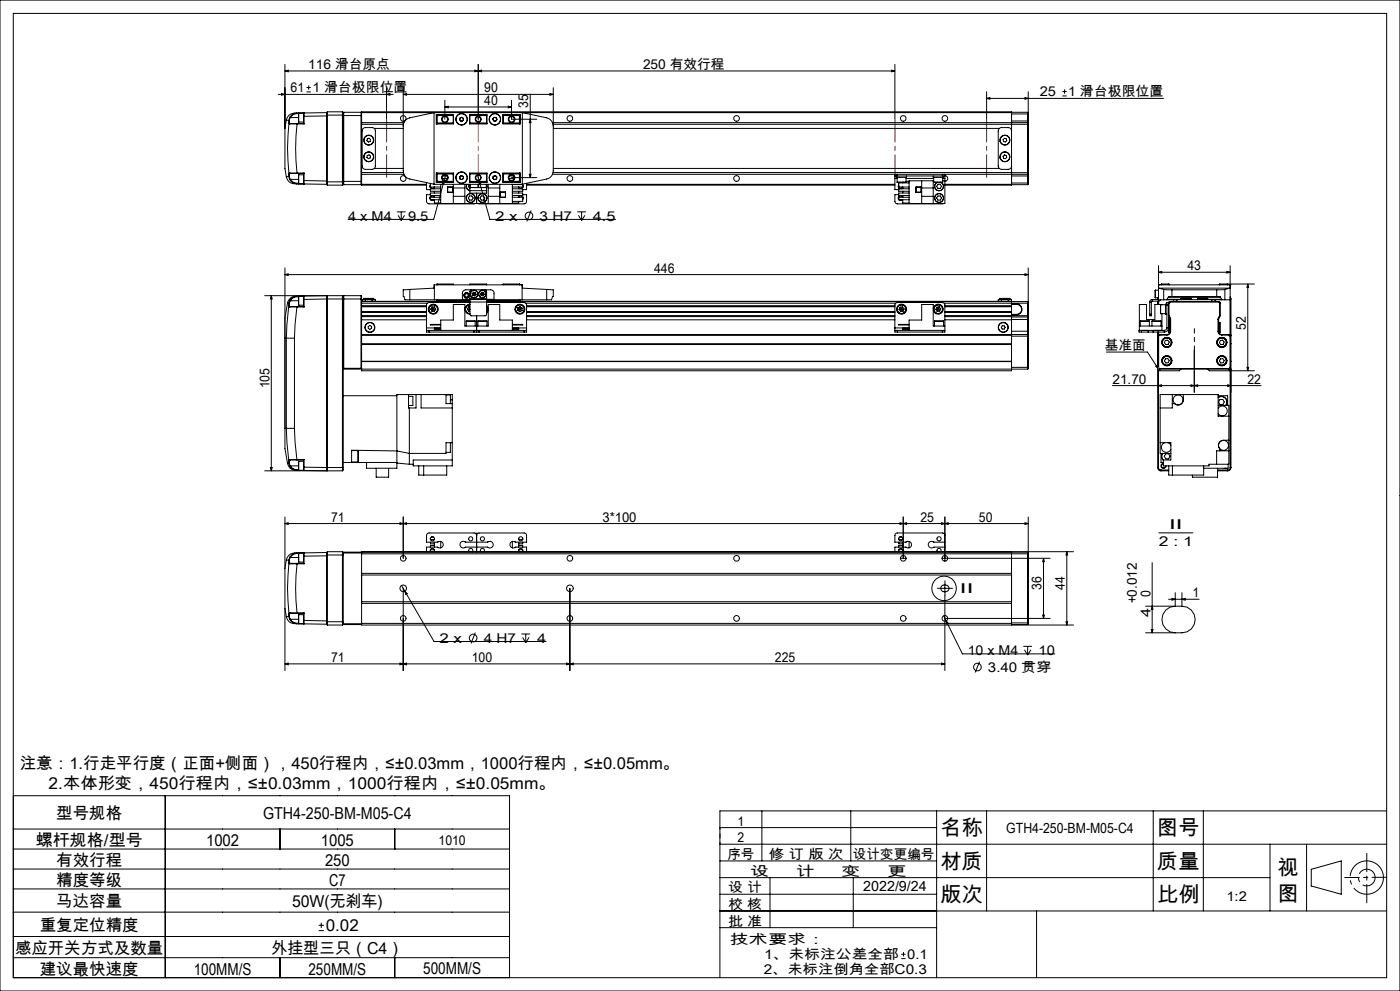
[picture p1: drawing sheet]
<svg xmlns="http://www.w3.org/2000/svg" width="420mm" height="297mm" viewBox="0 0 420 297" stroke-linecap="round" stroke-linejoin="round" font-family="sans-serif">
<g fill="none" stroke="#000" stroke-width=".3">
<path d="M0 0h420v297h-420zM4 4h412v289h-412zM85.5 19.3v19.2M143.5 19.3v16.4M268.5 19.3v16.4M83.5 28.3h34.5M84.5 28l1 .3-1 .2zM85.5 38.5v12l.4 2.5M85.5 21.3l1-.3v.5zM85.5 21.3h183M85.9 36l.7 .1M85.9 36l-.4 2.5"/>
<path d="M86.6 36.1l.1 .8M86.7 36.9a67.5 67.5 0 0 0 0 15.1M86.7 36.9l.3 .2M86.8 36.8l.3 .2M86.8 36.8l-.1 .1M86.8 36.1v.7M86.8 36.1h-.2M86.9 35.2l-.3 .9M86.9 35.2h.2M87 37.1h2.1M87.1 35.2l-.3 .9M87.1 35.2h2.5"/>
<path d="M87.1 37h2M87.1 37l-.1 .1M89.1 33.9a2.74 2.74 0 0 0-3.2 2.1M89.1 33.9a2.54 2.54 0 0 0-2.2 1.3M89.1 33.9v.1M89.1 34l-.9 .2-1.1 1M89.1 34h.5M89.1 37.1a64.1 64.1 0 0 0 0 14.8M89.1 37v.1M89.1 37.1h2.1M89.1 37h2M89.6 33.9v2.7"/>
<path d="M89.6 33.9h1.5v3.1M89.6 36.6h1.5M91.1 34l.1-.1v1M91.1 34.9h.1M91.1 37l.1 .1M91.2 34.9v2.2M91.9 27.5h1.3M91.9 26.2h1.3M92.6 25.6v1.3M98 33.8v.9M98 33.8v.7h5M98 34.7v19.6"/>
<path d="M98 34.7l-6.8 .2M98 33.8l-8.9 .1M98.2 33.5v22M98.2 33.5h4.5M98.2 33.5l-.2 .3M102.7 33.5v22M102.7 33.5l.3 .3v.8M103 34.6v19.8M103 34.6h5.5M103.1 33.7v21.6M103.1 33.7l-.1 .1M103.1 33.7h5.2"/>
<path d="M108.3 33.7v21.6M108.3 33.7l.2 .1M108.5 33.8v-.3h195v.3M108.5 33.8v.8M108.5 33.8h.1M108.5 34.6v19.8M108.5 37.2h12.5M108.5 36.8h12.7M108.5 33.8h195M108.7 38.9l-.2 .6M108.9 38.6l.7-.4h2a1.02 1.02 0 0 1 1 1.1v10.4a1.02 1.02 0 0 1-1 1.1h-2a1.02 1.02 0 0 1-1-1.1v-10.4zM112.3 38.5h8.7"/>
<path d="M116 28.3l1-.3v.5zM116 26.3v9.4M121 37.8l.4-1.4 1.1-.9 7.7-1.7v21.4M121 28.3l1-.3v.5zM121 26.3v24.9l.1 1 .6 .8 .8 .5 7.7 1.7M121 28.3h45M130.9 36.8h.1M130.9 34.4h5.2v2.7h-5.2zM131 34.6v2.5M131 34.6h5M131.1 34.5v2.5M131.1 37h5"/>
<path d="M131.1 34.5h5M131.1 34.5l-.1 .1M131.2 37v.1M133.5 32.1l1-.3v.5zM133.5 30.1v5.6M133.5 32.1h20M136 34.5v2.5M136 36.9h-5l.1 .1M137.9 35.8l.4 .5M138.1 35.3l-.2 .5M138.7 35.2l-.6 .1M138.7 35.2l.3 .5"/>
<path d="M138.8 36.2l-.5 .1M139 35.7l-.2 .5M140.9 34.4h5.2v2.7h-5.2zM140.9 37h5.2M140.9 34.5h5.2M141 34.5v2.5M141 34.6h5M141 36.9h5M142.5 21l1 .3-1 .2zM143.5 21.3l1-.3v.5zM146 34.5v2.5M147.9 35.7l.2 .5"/>
<path d="M148.1 36.2l.6 .1M148.2 35.2l-.3 .5M148.2 35.2l.6 .1M148.8 35.3l.2 .5M149 35.8l-.3 .5M150.9 34.4h5.2v2.7h-5.2zM150.9 34.5h4.9M151 34.5v2.5M151 36.9h5l-5.1 .1M151 34.6h5M152.5 31.8l1 .3-1 .2zM153.5 30.1v5.6h7.5"/>
<path d="M155.8 34.5v2.6M155.8 34.5l.2 .1M156 34.6v2.5M156 36.8h.1M159.1 35.7l.2 1.1h-.5zM159.1 28.2v25M165 28l1 .3-1 .2zM165.7 36.8h142.6M166 37.8l-.4-1.4-1.1-.9-7.8-1.7v21.4M166 26.3v24.9l-.2 1-.6 .8-.7 .5-7.8 1.7M166 38.5h133.8M267.5 21l1 .3-1 .2z"/>
<path d="M296 29.5l1-.3v.5zM296 27.5v8.2M296 29.5h53M303.5 39.3a1.02 1.02 0 0 0-1-1.1h-2a1.02 1.02 0 0 0-1 1.1v10.4a1.02 1.02 0 0 0 1 1.1h2a1.02 1.02 0 0 0 1-1.1M303.5 36.3v16.4M303.5 36.3h5v.6M303.5 33.8v2.5M303.5 33.7h4.8M307.5 29.2l1 .3-1 .2zM308.3 36.8v15.4M308.3 33.7v3.1M308.3 33.7l.2 .4h-5"/>
<path d="M308.3 36.8l.2 .1M308.5 36.9v.3h-142.6M308.5 27.5v24.2M318.7 28.7h1.3M318.7 27.4h1.3M319.4 26.8v1.3M85.9 53a2.68 2.68 0 0 0 3.2 2.1M86.6 52.9h.2M86.6 52.9l.3 .9M86.6 52.9l-.7 .1M86.7 52l.1 .2M86.7 52l-.1 .9"/>
<path d="M86.8 52.9l.3 .9M86.8 52.2v.7M86.9 53.8a2.75 2.75 0 0 0 2.2 1.3M87 51.9h2.1M87 51.9l-.3 .1M87 51.9l.1 .1M87.1 53.8h-.2M87.1 53.8l.5 .6 1.5 .5M87.1 53.8h2.5M87.1 52h2M87.1 52l-.3 .2M89.1 54.9v.2"/>
<path d="M89.1 55.1l8.9 .1M89.1 54.9l.5 .1M89.1 51.9v.1M89.1 51.9h2.1M89.1 52h2M89.6 52.4v2.7M89.6 52.4h1.5M91.1 54.1h.1M91.1 52v3M91.1 55l-1.5 .1M91.2 54.1v1l-.1-.1M91.2 51.9l-.1 .1"/>
<path d="M91.2 51.9v2.2M91.2 54.1l6.8 .2M98 54.3v.9M98 55.2l.2 .3M98.2 55.5h4.5M103 54.4v.8l-.3 .3M103 54.5h-5v.7M103 54.4h5.5M103 55.2l.1 .1M103.1 55.3h5.2M108.5 49.5l.2 .6M108.5 55.2v.3h19.5"/>
<path d="M108.5 54.4v.8M108.5 55.2h.1M108.5 52.2h12.7M108.5 51.7h12.5M108.5 55.2h19.5M108.5 55.2l-.2 .1M110.2 41.6l.5-.2 .5 .4-.1 .6-.6 .2-.4-.4zM110.2 46.6l.5-.2 .5 .4-.1 .5-.6 .3-.4-.4zM112.3 50.5h8.7M128 54.7v2.1h1.1M129.1 55.4l-.1 .7 .5 .5M129.1 58.3h-1.1v2.3l.7 .5 13.9-.1"/>
<path d="M129.1 56.1a.64 .64 0 0 0 .6 .4 .64 .64 0 0 0 .6-.4v.5M129.1 55v1.1M129.1 59.1v.8M129.1 56.1h3.1M129.1 59.9h3.1M129.1 59.1h3.1M129.1 55.7v.3M129.1 59.2v.3M129.2 59.9l.5 .2 .6-.2M129.4 59.9h.6M129.5 58.6h-.1a.78 .78 0 0 0-.3 1.2M129.9 58.6l.4 .3"/>
<path d="M130.2 55.2l26.6 .1v.8M130.3 56.3l-.4 .3M130.3 58.6v.5a.66 .66 0 0 0-.6-.4 .66 .66 0 0 0-.6 .4M130.3 57.3v.6M130.3 59.9v1h1.9M130.9 53.2h.1M130.9 54.6h.4M130.9 52.2h.1M130.9 51.9h5.2v2.7h-5.2zM130.9 52.7h.1M131 51.9v2.5M131 54.4h5"/>
<path d="M131 54.4l.1 .1M131.1 52v2.5M131.1 52h5M131.1 54.5h5M131.1 52l-.1 .1h5M131.2 51.9v.1M131.3 54.6h.1M131.3 54.5v.1M132.2 54.5v.1M132.2 55.2v5.8h21.5v-5.8M132.2 56.6h-3.1v.7h3.1M132.2 57.9h-3.1v.7h3.1"/>
<path d="M132.7 53.5h1.6M132.8 52.7h1.3M133.2 54.2v1l-.5-.1zM133.2 54.2l-3.1 11.6h-25.7M133.7 52.3l-.5 1.9M134.3 56.1h1.6v1.5h-1.6zM135.8 56.1h-1.5v1.5h1.5M136 52v2.6M136 55.2v5.8M136 56.3h3.5M136 58.8h3.5M137.9 53.1l.1 .5"/>
<path d="M138 53.6l.6 .2M138.4 52.7l-.5 .4M138.4 52.7l.5 .2M138.9 52.9l.1 .5M139 53.4l-.4 .4M139.5 55.2v5.8M139.9 55.8a1.37 1.37 0 0 0 1.1 1.4M139.9 55.8a1.3 1.3 0 0 0 1.1 1.3M140 55.2l-.1 .6zM140.8 55.2l-.3 .6 .5 .7M140.9 51.9h5.2v2.7h-5.2zM140.9 52h5.2"/>
<path d="M140.9 54.5h5.2M140.9 58.7h.7l.4 .6-.4 .7h-.7l-.4-.7zM140.9 54.6h.1M141 57.1v.8h5v-.8M141 52v2.6M141 55.2v1.9M141 54.4h5M141 57.1h5M141 52.1h5M141.1 56.2h2.3M141.1 55.2v1M141.5 54.5v.1"/>
<path d="M143 57.9v3.1M143.2 52.4l.5 1.7M143.4 55.2v1M143.6 56.2h2.3M143.6 55.2v1M143.7 54.1l.5 .9-.5 .1zM143.7 54.1l3.3 11.7h37.7M144.4 58.7h.7l.4 .6-.4 .7h-.7l-.4-.7zM145.5 54.5v.1M145.9 55.2v1M146 55.3v1.1M146 54.6h.1"/>
<path d="M146 55.5v.7M146 52v2.6M146 55.2v1.9M146.5 55.2v5.8M146.5 56.3h3.4M146.5 58.8h3.4M148 53.5l.5 .3M148 52.9v.6M148.5 52.7l-.5 .2M148.5 52.7l.5 .2M149 53.5l-.5 .3M149 52.9v.6"/>
<path d="M149.9 55.2v5.8M150.1 57.5h1.6v1.7h-1.6zM150.1 57.6h1.5M150.1 59.1h1.5M150.9 51.9h5.2v2.7h-5.2zM150.9 52l5.1 .1h-5M150.9 54.5h4.9M151 52v2.5M151 54.4h5M152.7 53.5h1.6M152.8 52.7h1.3M153.5 53.2h7.5"/>
<path d="M153.7 54.5v.1M153.7 56.6h3.1v.7h-3.1M153.7 57.9h3.1v.7h-3.1M153.7 56.1h3.1M153.7 59.1h3.1M154.6 54.6h.1M154.6 54.6h1.5M154.6 54.5v.1M155.6 56.3l.4 .3M155.6 58.6v.5l.6-.4 .6 .4M155.6 55.2v.1M155.6 57.3v.6"/>
<path d="M155.8 55.2l-.1 .1M155.8 51.9v2.6M156 51.9v2.5M156 52.2h.1M156 53.2h.1M156 52.7h.1M156 54.4l-.2 .1M156 58.6l-.4 .3M156 55.2l-.1 .1M156.4 58.6l.5 .5-.1 .7M156.7 55.2l.1 .1M156.7 55.2h-.3"/>
<path d="M156.8 55.4l.1 .7-.5 .5M156.8 58.3h1.2l-.1 2.3-.7 .5-13.9-.1M156.8 59.2v.3M156.8 56.1a.61 .61 0 0 1-.6 .4 .61 .61 0 0 1-.6-.4v.5M156.8 55.7v.3M156.8 59.1v1.3h-3.1M158 55v1.8h-1.2M158 55.5h110.5M158 55.2h110.5M158.8 52.2h.5l-.2 1zM165.7 52.2h103.5M165.9 51.7h142.6"/>
<path d="M166 50.5h133.8M268.5 52.7h.7M268.5 52.7v.8M268.5 52.2v.5M268.5 53.5v3.3h1.1M268.5 53.5h.6M269 52.7v.5h3v-.5M269.1 54.6h2.7M269.1 53.2v1.4M269.2 52.2v.5M269.2 52.2h13.5M269.2 52.7h13.5"/>
<path d="M269.6 55.4l-.1 .7 .6 .5M269.6 58.3h-1.1v2.3l.7 .5 13.9-.1M269.6 56.1a.61 .61 0 0 0 .6 .4 .61 .61 0 0 0 .6-.4v.5M269.6 59.1v.8M269.6 56.1h3.1M269.6 59.9h3.1M269.6 59.1h3.1M269.6 55.7v.3M269.6 59.2v.3M269.7 59.9l.5 .2 .6-.2M269.9 59.9h.6M270.1 58.6l-.6 .5 .1 .7"/>
<path d="M270.4 58.6l.4 .3M270.8 56.3l-.4 .3M270.8 58.6v.5l-.6-.4-.6 .4M270.8 54.6v.2M270.8 57.3v.6M270.8 59.9v1h1.9M271.8 53.2v1.4M271.8 54.4h.9M271.8 53.5h8.3M272.7 54.8h-3.1v1.3M272.7 56.6h-3.1v.7h3.1M272.7 57.9h-3.1v.7h3.1"/>
<path d="M274.8 56.1h1.6v1.5h-1.6zM274.8 56.1h1.5v1.5h-1.5M276.5 54.2v6.8M276.5 56.3h3.5M276.5 58.8h3.5M280 52.7v.5h3v-.5M280 54.2v6.8M280.1 54.6h2.7M280.1 53.2v1.4M281.1 54.6a1.35 1.35 0 0 0-.4 2.1 1.35 1.35 0 0 0 2.1 0 1.35 1.35 0 0 0-.5-2.1M281.2 54.6a1.3 1.3 0 0 0-.5 2 1.3 1.3 0 0 0 2.1 0 1.3 1.3 0 0 0-.6-2M281.4 55.2h.7l.3 .6-.3 .7h-.7l-.4-.7z"/>
<path d="M281.4 58.7h.7l.3 .6-.3 .7h-.7l-.4-.7zM282.7 52.7h.8M282.7 52.2h25.6M282.7 52.2v.5M282.8 53.2v1.4M282.8 54.2h.7M282.8 53.5h.7M283.5 52.6a.86 .86 0 0 1 .8 .9 .86 .86 0 0 1-.8 .9M283.5 52.7v.8M283.5 52.2v.5M283.5 53.5v7.5h-10.8v-6.8h7.4M283.5 55.2h20"/>
<path d="M300.9 46.8l.4-.4 .6 .2 .1 .6-.4 .4-.5-.2zM300.9 41.8l.4-.4 .6 .2 .1 .6-.4 .3-.5-.1zM303.5 55.2v.3h-20M303.5 52.7v2.5M303.5 55.3h4.8M303.5 54.9h5M303.5 52.7h5M308.3 52.2v3.1M308.5 51.7v.4M308.5 52.1v.6M308.5 54.9l-.2 .4M308.5 52.7v2.2"/>
<path d="M308.5 52.1l-.2 .1M119.1 63.5h2.6M119.4 64.5l1 1.6M120.4 63.5v2.6M121.4 64.5l-1 1.6M155.6 60.4v.5h-1.9M159.3 63.1l-1.3 3.3M173.2 63.5h2.6M173.5 64.5l1 1.6M174.5 63.5v2.6M175.5 64.5l-1 1.6M347.6 79.6v10.7"/>
<path d="M369 79.6v10.2h-1.5M79.4 88.6h23.3M81.4 88.6v52.5M81.4 88.6l.3 1h-.6zM85.5 82.3l1-.2v.4zM85.5 80.3v48.1M85.5 82.3h223M86.3 90.8l-.8 4.6v5.9h.4M86.3 90.8l.4 .1M86.6 91.8l-.7 9.5M86.6 91.8l.3 .2M86.7 90.9l-.1 .9"/>
<path d="M86.8 91.6l-.2 .2M86.8 91.6l.3 .3M86.8 90.9v.7M86.8 90.9h-.1M86.9 92h2.2M87 90l-.3 .9M87 90l.1 .1M87.1 91.9h2M87.1 91.9l-.2 .1M87.1 90.1l-.3 .8M87.1 90.1h2.5M89.1 92l-.8 9.3"/>
<path d="M89.1 91.9v.1M89.1 92h2.1M89.1 91.9h2M89.1 88.8a2.58 2.58 0 0 0-2.8 2M89.1 88.8l8.9-.2v1M89.1 88.8l-1.3 .3-.8 .9M89.1 88.8v.1M89.1 88.9l-.8 .2-1.2 1M89.6 88.9h-.5M89.6 88.8v2.7M89.6 88.8h1.5v3.1M89.6 91.5h1.5"/>
<path d="M91.1 88.9l.1-.2v1M91.1 89.7h.1M91.1 91.9l.1 .1M91.2 89.7v2.3M98 88.9l.2-.3v52.5l-.2-.2M98 89.6l-6.8 .1M98 89.6v50.5M98 89.6h10.5M102.7 88.6v52.5M102.7 88.6l.3 .3M103.1 88.6l-.1 51.5M103.1 88.6v21.8"/>
<path d="M103.1 88.6h5.2M108.3 88.6v21.8M108.3 88.6l.2 1M108.5 90.3h1.1M108.5 90.4h32.5M108.5 89.6v10.7M108.5 93.6h19.5M108.5 91.7h19.5M108.5 91.8h19.5M108.5 91.9h19.5M108.5 93.4h19.5M108.5 94.6h19.5"/>
<path d="M108.5 90.9h19.7M108.5 94.9h19.5M108.5 95.8h19.5M109.1 89.5h3M109.1 89.7l.1 .1M109.1 89.7h3M109.1 89.5v.2M109.5 90.3v.1M109.6 89.8h-1v.5M109.6 89.8v.5M109.6 89.8h2M109.6 90.3h2"/>
<path d="M110.5 97.9l.4-.4 .6 .3v.6l-.5 .3-.5-.3zM111.6 89.8h1v.5M111.6 90.3h29.4M111.6 89.8v.5M112.1 89.7l-.1 .1M112.1 89.7h.1M112.1 89.5v.2M122.9 86.7l-1.9 .2v2h.2a.92 .92 0 0 0 .3 .9 .92 .92 0 0 0 1 0h.4M122.9 89.8h18.1M122.9 86.7l7.3-.3v-1h26.5v1l7.3 .3M122.9 86.7v3.1M128 99v.5h.7"/>
<path d="M128 99h.7M128 98.3v.7M128 98.3h4.2M128.7 99h13.5M128.7 99v.5M128.7 99.5h13.5M129.2 92.7h1.5M129.2 92.7l.4 .6M129.6 92h.8M129.6 92l-.4 .7M129.6 92l.4 .7M129.6 93.3h.8"/>
<path d="M130 92.7l-.4 .6M130 92.7l.4 .6M130.3 85.4v4.4M130.4 92l.3 .7M130.4 92l-.4 .7M130.7 92.7l-.3 .6M131 85.3h5M131 85.3v.1M131 89.8v.5M131 90h10M131.1 85.1h4.9v.3M131.1 85.1v.3"/>
<path d="M131.1 89.8v.5M131.1 85.1l-.1 .2M132.2 98.4h-1.9v.3h1.9M132.2 99v-3.1h3.8v-4.6h3.5v6.4h7v-6.4h3.4v4.6h3.8v3.1M132.2 97.2h-3.1v.2h3.1M138.7 89.8v-1.9a1.09 1.09 0 0 1 1-1h7.5a1.02 1.02 0 0 1 1 1v1.9M138.7 89.7h2.3M139.9 96.3h2.7M139.9 96.3v1.4M140.2 91.5l.8-.2a1.34 1.34 0 0 0-1.3 1.4 1.34 1.34 0 0 0 1.3 1.3 1.34 1.34 0 0 1-1.3-.9 1.34 1.34 0 0 1 .5-1.6zM140.2 92.7l.4 .6M140.2 92.7h.8"/>
<path d="M140.6 92h.4M140.6 92l-.4 .7M140.6 93.3h.4M140.6 92l.4 .7M141 89.8v.7M141 89.5v.3M141 91.2a1.5 1.5 0 0 0-1.5 1.5 1.5 1.5 0 0 0 1.5 1.5M141 90.7l-12.7 .1-.3 .6v6.9M141 85.4v-.3h5v.3M141 89.8h5M141 90.5h5M141 90.5v3.7"/>
<path d="M141 89.5h5M141 92.7l-.4 .6M141 85.3h5M141.5 86.9l-.5 .4v2.2M141.6 88l.3 .5M141.6 88l.6 .1M141.9 88.5l.5 .1M142 87.6l-.4 .4M142 87.6l.6 .1M142 87.6l.2 .5M142.2 99.5h.8M142.2 99h1.5"/>
<path d="M142.2 88.1l.2 .5M142.2 88.1l.6 .1M142.2 88.1l-.3 .4M142.2 99v.5M142.6 96.3v1.4M142.6 87.7l.2 .5M142.6 87.7l-.4 .4M142.8 88.2l-.4 .4M143 99.5h.7M143 94.6v4.9M143.4 96.3h2.7M143.4 96.3v1.4"/>
<path d="M143.7 99h13.5M143.7 99.5h13.5M143.7 99v.5M144.1 88l.3 .5M144.1 88l1.2 .2M144.4 88.5l.5 .1M144.5 87.6l-.4 .4M144.5 87.6l.6 .1M144.5 87.6l.2 .5M144.7 88.1l-.3 .4M144.7 88.1l.2 .5M145.1 87.7l.2 .5"/>
<path d="M145.1 87.7l-.4 .4M145.3 88.2l-.4 .4M145.5 86.9l.4 .3 .1 2.3M146 90.3h154.5M146 89.8v.7M146 90.5l-.2 4-4.4 .1-.4-.4M146 89.5v.3M146 91.5v.1a1.53 1.53 0 0 1 0 2.2M146 91.8a1.45 1.45 0 0 1 0 1.8M146 90.7h11.2l.6 .2 .2 .5v6.9M146 91.8v.1a1.29 1.29 0 0 1 0 1.6M146 90.4h162.3"/>
<path d="M146 89.8h18M146 89.7h2.2M146 90h10M146.1 96.3v1.4M151 85.3h5M153.7 98.4h1.9v.3h-1.9M153.7 97.2h3.1v.2h-3.1M153.7 98.3h4.3M155.3 93l.6 .4M155.4 92.2l-.1 .8M155.4 92.2l1.2 .9M155.8 85.1h-4.8v.3"/>
<path d="M155.8 85.1v.3M155.8 89.8v.5M155.8 85.1l.2 .2M156 85.3v.1M156 89.8v.5M156 91.9l-.6 .3M156 91.9l.6 .5M156 91.9l-.1 1.5M156.6 93.1l-.7 .3M156.6 85.4v4.4M156.6 92.4v.7M156.6 92.4l-1.3 .6"/>
<path d="M157.2 99h.8M157.2 99v.5M157.7 90.9h111M158 99v.5h-.8M158 98.3v.7M158 93.6h110.5M158 91.7h110.5M158 91.8h110.5M158 91.9h110.5M158 93.4h110.5M158 94.6h110.5M158 94.9h110.5"/>
<path d="M158 95.8h110.5M164 86.7l2 .2v2h-.3a.89 .89 0 0 1-.3 .9 .89 .89 0 0 1-1 0h-.4M164 86.7v3.1M268.5 98.3v-6.9l.4-.7h13.8l.5 .2 .3 .4v8.2h-.8M268.5 99v.5h.7M268.5 99h.7M268.5 98.3v.7M268.5 98.3h4.2M269.2 99h13.5M269.2 99.5h13.5M269.2 99v.5M269.7 92.7l.5 .6"/>
<path d="M270 92.1l-.3 .6M270 92.1l.5 .6M270.5 92.7l.4 .6M270.5 92.7l-.3 .6M270.8 92l.4 .6M270.8 92l-.8 .1M270.8 92l-.3 .7M270.9 93.3h-.7M271.2 92.6l-.3 .7M271.2 92.6l-1.5 .1M272.7 98.4h-1.9v.3h1.9M272.7 97.2h-3.1v.2h3.1"/>
<path d="M280.4 96.3h2.7M280.4 96.3v1.4M280.7 92.7l.5 .6M281 92.1l-.3 .6M281 92.1l.5 .6M281.5 92.7l.4 .6M281.5 92.7l-.3 .6M281.8 92l.4 .6M281.8 92l-.8 .1M281.8 92l-.3 .7M281.9 93.3h-.7M282.2 92.6l-.3 .7"/>
<path d="M282.2 92.6l-1.5 .1M282.7 99h.8M282.7 99v.5M283.1 96.3v1.4M283.5 93.6h20M283.5 91.7h20M283.5 91.8h20M283.5 91.9h20M283.5 93.4h20M283.5 97.7h-3.5v-6.4h-3.5v4.6h-3.8v3.1M283.5 94.6h25M283.5 94.9h20"/>
<path d="M283.5 95.8h20M300 89.7v.1M300 89.5h3M300 89.7h3M300 89.5v.2M300 89.5h.1M300.5 89.8h-1v.5M300.5 90.3h3M300.5 89.8h2M300.5 89.8v.5M300.7 97.6h.6l.3 .5-.4 .5h-.6l-.2-.5zM302.5 89.8h1v5.2"/>
<path d="M302.5 89.8v.6M303 89.7l-.1 .1M303 89.5v.2M303.5 95.8v4.7M303.5 95v.8M303.5 95h.1M303.5 99.3h5M303.5 91h1.5M303.5 91.2h1.5M303.5 94.4h1.5M303.5 94.2h1.5M303.5 95h4.8"/>
<path d="M303.5 95.7h5M305 91a1.66 1.66 0 0 1 1.6 1.7 1.66 1.66 0 0 1-1.6 1.7M305 91.2a1.5 1.5 0 0 1 1.5 1.5 1.5 1.5 0 0 1-1.5 1.5M305 91v.2M305 94.2v.2M307.5 82.1l1 .2-1 .2zM308.3 95v5.3M308.3 90.4v4.6M308.3 90.4l.2 .5h-25.3M308.5 80.3v14.3M308.5 99.3v1.1M308.5 94.6v.3"/>
<path d="M308.5 94.9v.8M308.5 95.7v3.6M308.5 94.9l-.2 .1M341.8 99l-.1 .5h.7M341.8 99h7.5M341.8 97.7h6.8M342.1 96.3h2.7M342.1 96.3v1.4M342.4 99.5h2.1M342.4 99v.5M344.5 99.5h1.4M344.5 99v.5"/>
<path d="M344.8 96.3v1.4M344.9 94.2v.4h.5v-.4M344.9 90.5h.5M344.9 94.2h.5M344.9 90.5v3.7M345.4 90.5v3.7M345.6 96.3h2.7M345.6 96.3v1.4M345.7 89.8l-.5 .1-.3 .6M345.7 90.3l-.3 .2M345.7 89.8v.5M345.7 90.3h1.9"/>
<path d="M345.7 89.8h1.9M345.9 99.5h3.4M345.9 99v.5M346.6 87v2.2M346.6 89.2h.9v.6M346.6 87h1M347.3 89.6h.3M347.3 89.6v.2M347.3 90.3v1M347.3 99.5v40.6M347.3 89.2v.4M347.5 90.3v1"/>
<path d="M347.5 99.5v.8M347.6 85.4h.1M347.6 89.8h1.5M347.6 85.4h21.4M347.6 81.6l.9-.3v.5zM347.6 81.6h21.4M347.6 90.3v1M347.6 99.5v.8M348.2 91.3v2.7M348.2 89.8l-.6 .5M348.2 94h1.4M348.2 91.3h1.4"/>
<path d="M348.3 85.3h2.5M348.3 85.3v.1M348.3 96.3v1.4M348.4 85.1h2.3M348.4 85.1v.3M348.4 85.1l-.1 .2M348.6 91.3h-2.1v4.5h-2.5v-4.5h-2.2v7.7M348.6 94v5M349.1 86.7l2.5 .2M349.1 89.8h1M349.1 86.7l-1.5-.3h21.4l-1.5 .3M349.1 86.7v3.1"/>
<path d="M349.3 99v.5M350.1 91.2h-.5v3h.5M350.1 98.3l-.3 .5-.5 .2M350.1 89.8h1.9M350.1 98.3h.5M350.1 91.4h.5M350.1 91.4v6.9M350.1 89.7h4.2M350.6 98.3a1.26 1.26 0 0 1-1.3 1.2M350.6 90.9v-.2h-.5v.7M350.6 90.9h.1M350.6 90.9v7.4"/>
<path d="M350.7 96.6v3M350.7 96.6h.2M350.7 99.6h.2M350.7 85.1v.3M350.7 88.9v.2M350.7 89.1h15.2M350.7 85.1l.1 .2M350.7 94.6l.1 .3M350.7 95l.3 .7M350.7 94.6v.4M350.7 90.9v3.7M350.8 95l.2 .6v4"/>
<path d="M350.8 88.9l-.1 .2M350.8 94.9l.4 .8M350.8 85.3v.1M350.8 94.9l-.1 .1M350.9 96.6l.1 .1M350.9 96.6v3M351 99.6h-.1M351 90.5l-.3 .4M351 99.3a.96 .96 0 0 1-.9 1M351 90.4h14.5M351 90.5h14.5M351 99.3h.2"/>
<path d="M351 95.7h.2M351 90.4v.1M351 95.7v3.6M351.1 90.4h-.3l-.2 .5M351.2 99.3a1.14 1.14 0 0 1-1.1 1.1M351.2 95.7v3.6M351.6 88.9h-.3a.99 .99 0 0 0-1.2 .9M351.6 86.9h13.4M351.6 86.9v2M351.6 88.9h13.4M352 89.8v.5h1.1M352 89.8h1.1"/>
<path d="M352.3 90.3v.1M353.1 89.8h10.4M353.1 90.3l.2 .1M353.1 89.8v.5M354.3 89.7l.1 .1M354.3 89.5h3M354.3 89.7h3M354.3 89.5v.2M357.3 89.7l-.1 .1M357.3 89.5v.2M359.3 89.7l.1 .1M359.3 89.5h3"/>
<path d="M359.3 89.7h3M359.3 89.5v.2M362.3 89.7l-.1 .1M362.3 89.7h4.2M362.3 89.5v.2M363.5 89.8h1.1M363.5 90.3l-.2 .1M363.5 89.8v.5M364.3 90.3v.1M364.6 89.8v.5h-1.1M364.6 89.8h1.9M365 88.9h.3a.99 .99 0 0 1 1.2 .9"/>
<path d="M365 86.9v2M365.4 99.3a1.14 1.14 0 0 0 1.1 1.1M365.4 99.3h.1a.96 .96 0 0 0 1 1M365.4 95.7h.1M365.4 95.7v3.6M365.5 90.4l.4 .1 .1 .4M365.5 90.5l.4 .4M365.5 90.4v.1M365.5 95.7l.1 3.9M365.6 99.6h.1M365.7 96.6l-.1 .1M365.7 96.6v3"/>
<path d="M365.7 96.6h.2M365.7 99.6h.2M365.8 94.9l-.4 .8M365.8 85.3h2.5M365.8 85.3v.1M365.8 94.9l.1 .1M365.8 95l-.2 .8M365.8 88.9l.1 .2M365.9 95l-.4 .7M365.9 94.6l-.1 .3M365.9 94.6h.1M365.9 90.9h.1"/>
<path d="M365.9 90.9v3.7M365.9 96.6v3M365.9 85.1h10.4M365.9 85.1v.3M365.9 88.9v.2M365.9 85.1l-.1 .2M366 94.6l-.1 .4M366 90.9v3.7M366.5 89.8h1M367.5 86.7l-2.5 .2M367.5 86.7v3.1M368.1 81.3l.9 .3-.9 .2z"/>
<path d="M368.3 85.3v.1M368.3 85.3l-.1-.2v.3M369 89.8v10.5M369 89l.3 .6M369 85.4h.1M369 89.2l.1 11.1M369 89.6h.3M369.3 89.6v50.5M374.3 85.1v26M374.3 85.1l.3 1h-.5zM85.9 101.3h2.4M85.9 101.3v27.1"/>
<path d="M88.3 101.3v27.1M103 110.6h205.3M103 118.6h16.1M103.1 110.4h5.2M103.1 110.4l-.1 .1M108.3 110.4l.2 .1M108.5 100.3v.2M108.5 100.5v10.6h195v-10.6M108.5 103h195M108.5 103.3h195M108.5 100.3h199.8M108.5 100.5h195"/>
<path d="M108.5 108.3h195M108.5 108.4h195M122.6 118.8h1.3v2.7h-1.3M122.6 118.2v4.1h2.2v-4.1M126.3 118.2v4.1h9.4M133.8 118.4h1.3v2.6M133.8 118.2v2.8h1.9M135.1 119.8h.6M135.7 119.8v1.2M135.7 119.8v-1.6h-16.6v22.1h-9.1v-1.7M303.5 100.7h5M303.5 110.1h5"/>
<path d="M308.3 100.3v10.3M308.3 100.3l.2 .1M308.5 100.4v.3M308.5 110.1l-.2 .5M308.5 100.7v9.4M331.9 105.5h12.3l3.3 5M333.7 115.6h44.6M346.7 109.8l.4-.3 .4 1zM347.3 103l.2 .1M347.5 115.6l.9-.3v.5zM347.5 110.1l.4 .5M347.5 100.7v9.4"/>
<path d="M347.5 100.7h.1M347.5 110.1h.1M347.6 110.7v29.4M347.6 110.1l.3 .4M347.6 100.7v9.4M347.9 100.4l-.3 .3M347.9 100.4v-.1l-.3 .1-.1 .3M347.9 110.6h20.8M347.9 110.5h20.8M347.9 110.5v.1M347.9 100.4h2.2M349.6 102.1l.7-.2 .5 .6-.3 .7-.7 .1-.5-.6z"/>
<path d="M349.6 107.6l.7-.1 .5 .5-.3 .7-.7 .1-.5-.6zM350.1 100.3h-2.6l-.2 .2M350.1 100.3v.1M351.7 118.2v4.1h-3.6M354.3 110.6l-.5 .5h-5.9l-.4-.5v7M355 118.2v1.6a1.56 1.56 0 0 1-.9 1.5 1.56 1.56 0 0 1-1.7-.3h-.7M357.3 115.3l1 .3-1 .2zM358.3 115.6l1-.3v.5zM358.3 105v12.6M362.3 110.6l.5 .5h13.5M365.4 119.1a1.71 1.71 0 0 1 2.7 1.4M365.4 119.2a1.66 1.66 0 0 1 2.7 1.3"/>
<path d="M365.4 118.6h2.9v2.9M366 119.7h.9l.4 .8-.4 .7h-.9l-.5-.7zM366.1 107.6l.7-.1 .4 .5-.2 .7-.7 .1-.5-.6zM366.1 102.1l.7-.2 .4 .6-.2 .7-.7 .1-.5-.6zM366.5 100.3h2.6l.2 .2M366.5 100.4h2.2M366.5 100.3v.1M368.3 115.3l1 .3-1 .2zM368.7 100.4l.3 .3M368.7 100.4v-.1l.3 .1 .1 .3M368.7 110.5v.1M369 110.1l-.3 .4"/>
<path d="M369 100.7h.1M369 110.1h.1M369 100.7v9.4M369 110.9v29.2M369.1 110.1l-.4 .5M369.1 108.1l.2 .2M369.1 100.7v9.4M369.3 103l-.2 .1M369.3 110.6l-.5 .5M374.1 110.1h.5l-.3 1zM85.5 128.4v6l.8 4.5M85.5 128.4h.4"/>
<path d="M85.9 128.4l.2 4.2 .5 5.4M85.9 128.4h2.4M86.3 138.9a2.58 2.58 0 0 0 2.8 2.1M86.6 138l.2 .1M86.6 138l.1 .8M86.7 138.8h.1M86.7 138.8l.3 .9M86.7 138.8l-.4 .1M86.8 138.8l.3 .8M86.8 138.1v.7M86.9 137.7h2.2M86.9 137.7l-.3 .3"/>
<path d="M86.9 137.7l.2 .2M87 139.7a2.75 2.75 0 0 0 2.1 1.3M87.1 137.9h2M87.1 137.9l-.3 .2M87.1 139.6l-.1 .1M87.1 139.6l.5 .7 1.5 .5M87.1 139.6h2.5M88.3 128.4l.8 9.3M89.1 137.7v.2M89.1 137.7h2.1M89.1 137.9h2M89.6 138.3v2.7"/>
<path d="M89.6 138.3h1.5M91.1 137.9v2.9M91.2 137.7l-.1 .2M91.2 137.7v2.3M103 138.6h16.1M105.5 138.5h1.9M105.5 135h1.9M107.4 135v3.5M119.1 138.8l3.7 .3M122.8 122.3v16.8M122.8 139.1h1.2M125.6 139.6v2.8h8.4v-2.8"/>
<path d="M127.1 139.6v2.8M135.1 132.7v2.9h-1.3M135.7 121v18.6h-11.7v-1.7h11.7M135.7 132.7h-1.9v3.2h-11l-3.7-.8-13.6-.2v3.7M348.3 135.9v2.7h.7M348.7 135.9a1.65 1.65 0 0 0 .3 2.1M348.8 135.9l-.1 .1a1.63 1.63 0 0 0 .3 1.9M349 138.8a.77 .77 0 0 0-.7 .8 .77 .77 0 0 0 .8 .8 .77 .77 0 0 0 .7-.8M349 139a.62 .62 0 0 0-.6 .6 .62 .62 0 0 0 .7 .6 .62 .62 0 0 0 .6-.6M349.4 132.7a1.5 1.5 0 0 0-.6 2.4 1.5 1.5 0 0 0 2.5-.4M349.7 136h.9l.4 .7-.4 .8h-.9l-.4-.8zM350.4 132.7l.9 .7"/>
<path d="M350.6 139.6v2.8h10.5v-2.8M351.7 139.6v2.8M365.4 122.3a1.5 1.5 0 0 1 2.3-.3 1.5 1.5 0 0 1 0 2.3 1.5 1.5 0 0 1-2.3-.3M365.4 121.5h3.3v17.6h-6v.5h-13.7v-1.7h2.3v-5.2h-3.2M368.1 120.5l-.4 1M368.1 120.5l-.3 1M368.4 139.1v1.2h-7.3M368.7 131.9h-1.6a1.53 1.53 0 0 0-1.5 1 1.53 1.53 0 0 0 .3 1.6v.6M368.7 135.1h-3.7v4M368.7 124.7h-3.3v-6.5h-17.3v17.7h3.2M79.4 141.1h23.3M81.1 140.1h.6l-.3 1z"/>
<path d="M85.5 156.9l1-.2v.5zM85.5 154.9v15.4M85.5 156.9h223M89.1 140.8v.2M89.1 140.8h.5M91.1 140h.1M91.1 140.8l-1.5 .2M91.2 140v1l-.1-.1M91.2 140l6.8 .1M98 140.1v1l-8.9-.1M98 140.1h5M103 140.1v.8l-.3 .2"/>
<path d="M112.9 140.3v2.7h3.7v-2.7M120 156.7l1 .2-1 .3zM121 156.9l1-.2v.5zM121 154.9v12.4M142.6 159.8h.7M143 159.8v5.5M270 156.7l1 .2-1 .3zM271 156.9l1-.2v.5zM271 154.9v12.4M282.5 156.7l1 .2-1 .3zM283.1 159.8h.4M283.5 154.9v13.3"/>
<path d="M283.5 156.9l1-.2v.5zM307.5 156.7l1 .2-1 .3zM308.5 154.9v31.8M347.3 140.1a.96 .96 0 0 0 1 1M347.3 140.1h.3M347.6 140.1l.3 .7 .4 .1M347.7 159.7h10.2M348.3 141.1h2.3M348.3 140.9h2.3M348.3 140.9v.2M365.3 141.1h3M365.3 140.3v2.7h-7.6v-.6"/>
<path d="M365.3 140.9h3M367.2 140.3h.6M368.3 140.9v.2M369 140.1l-.3 .7-.4 .1M369 140.1h.3M369.3 140.1a.96 .96 0 0 1-1 1M85.5 170.3v12M85.9 167.8l.7 .2M85.9 167.8l-.4 2.5M86.6 168l.1 .8M86.7 168.8a67.8 67.8 0 0 0 0 15.1M86.7 168.8l.3 .2"/>
<path d="M86.8 168.7l-.1 .1M86.8 168.7l.3 .1M86.8 167.9v.8M86.8 167.9l-.2 .1M86.9 167l-.3 1M86.9 167l.2 .1M87 169h2.1M87.1 167.1l-.3 .8M87.1 167.1h2.5M87.1 168.8h2M87.1 168.8l-.1 .2M89.1 165.7a2.74 2.74 0 0 0-3.2 2.1"/>
<path d="M89.1 165.7a2.54 2.54 0 0 0-2.2 1.3M89.1 165.7v.2M89.1 165.9l-.9 .1-1.1 1.1M89.1 165.9h.5M89.1 169a64.1 64.1 0 0 0 0 14.7M89.1 168.8v.2M89.1 169h2.1M89.1 168.8h2M89.6 167.1v1.3M89.6 165.7v1.4M89.6 165.7h1.5v3.1M89.6 165.7v2.7"/>
<path d="M89.6 168.4h1.5M91.1 165.8l.1-.1v1M91.1 168.8l.1 .2M91.1 166.7h.1M91.2 166.7v2.3M98 165.6v1M98 165.6v.7h5M98 166.6v19.5M98 166.6l-6.8 .1M98 165.6l-8.9 .1M98.2 165.3v22M98.2 165.3h4.5"/>
<path d="M98.2 165.3l-.2 .3M102.7 165.3v22M102.7 165.3l.3 .3M103 165.6v.7M103 166.3v20M103 165.7h5.5M103 165.6h5.5M108.5 171.8h195M108.5 172.3h195M108.5 165.5h199.8M120.5 175.5l1 1.7M121 176.3v24.7"/>
<path d="M121.5 177.2l.7 .7-.5 .3zM121.5 177.2l8.7 15.1h33.6M128 165.3v-1.3h3.2a1.03 1.03 0 0 0 1.5 0 1.03 1.03 0 0 0 0-1.5 1.03 1.03 0 0 0-1.5 0h-3.2l.1-2.4 .5-.4h13.8l.4 .4 .2 .4 .1-.4 .5-.4h13.8l.4 .2 .2 .6v2h-3.3a1.03 1.03 0 0 0-1.4 0 1.03 1.03 0 0 0 0 1.5 1.03 1.03 0 0 0 1.4 0h3.3v1.3M129.1 161.3v.3M129.1 162.5v.5h1.2M129.1 164.8v.4M129.1 164.7h1.2M129.1 161.7h1.2M129.2 165.3a.64 .64 0 0 1 .5-.9 .64 .64 0 0 1 .5 .9M129.4 160.9h.6M130.3 161.3v.3M130.3 162.5v1.5"/>
<path d="M130.3 164.8v.4M130.3 163.5h-1.2v.5M132.2 162.3v1.9M138.1 162.7a1.31 1.31 0 0 1 1.6-.2h6.5a1.03 1.03 0 0 1 1.5 0 1.03 1.03 0 0 1 0 1.5 1.03 1.03 0 0 1-1.5 0h-6.5a1.01 1.01 0 0 1-1.4 0 1.01 1.01 0 0 1-.2-1.3zM140.7 165.3a.64 .64 0 0 1 .5-.9 .64 .64 0 0 1 .5 .9M144.2 165.3a.63 .63 0 0 1 .5-.9 .63 .63 0 0 1 .5 .9M153.7 162.3v1.9M155.6 161.3v.3M155.6 162.5v1.5M155.6 164.8v.4M155.6 163.5h1.2v.5M155.6 164.7h1.2"/>
<path d="M155.6 161.7h1.2M155.7 165.3a.63 .63 0 0 1 .5-.9 .63 .63 0 0 1 .5 .9M156.8 161.3v.3M156.8 162.5v.5h-1.2M156.8 164.8v.4M171 176.3v24.7M269.6 161.3v.3M269.6 162.5v.5h1.2M269.6 164.8v.4M269.6 164.7h1.2M269.6 161.7h1.2M269.7 165.3a.63 .63 0 0 1 .5-.9 .63 .63 0 0 1 .5 .9"/>
<path d="M269.9 160.9h.6M270.1 167.3h1.7M270.8 161.3v.3M270.8 162.5v1.5M270.8 164.8v.4M270.8 163.5h-1.2v.5M272.7 162.3v1.9M281.2 165.3a.63 .63 0 0 1 .5-.9 .63 .63 0 0 1 .5 .9M282.2 176.3h2.5M282.5 175.6a1.19 1.19 0 0 1 1.6-.2 1.19 1.19 0 0 1 .3 1.6 1.19 1.19 0 0 1-1.6 .2 1.19 1.19 0 0 1-.3-1.6zM282.6 167.3h32.4M283.5 160.5l-.1-.4-.5-.4h-13.8l-.4 .2-.2 .6v2h3.2a1.03 1.03 0 0 1 1.5 0 1.03 1.03 0 0 1 0 1.5 1.03 1.03 0 0 1-1.5 0h-3.2v1.3"/>
<path d="M283.5 162.5h-3.3a1.03 1.03 0 0 0-1.4 0 1.03 1.03 0 0 0 0 1.5 1.03 1.03 0 0 0 1.4 0h3.3M283.5 175.1v2.5M283.5 178.6v22.4M303.5 165.3v22M308.3 165.5v21.7M308.3 165.5l.2 .5h-200M313.1 167.3v18M313.1 167.3l.2 1h-.5zM320 165.3v22M320 165.3l.3 1h-.5zM322.1 165.3h-213.6v22h213.6M345.7 168.6v21"/>
<path d="M350.6 179.6h9.1M351.6 179.3l1 .3-1 .3zM352.6 177.6v4.1a4 4 0 0 0-4 4 4 4 0 0 0 4 3.9M354.6 179.6l1-.3v.6zM354.6 177.6v4.1M85.5 182.3l.4 2.6M85.5 199l1-.3v.5zM85.5 182.3v18.7M85.5 199h198M85.9 184.9a2.68 2.68 0 0 0 3.2 2M86.6 184.7l.2 .1M86.6 184.7l.3 1"/>
<path d="M86.6 184.7l-.7 .2M86.7 183.9l.1 .1M86.7 183.9l-.1 .8M86.8 184.8l.3 .8M86.8 184v.8M86.9 185.7a2.75 2.75 0 0 0 2.2 1.2M87 183.7h2.1M87 183.7l-.3 .2M87 183.7l.1 .1M87.1 185.6l-.2 .1M87.1 185.6l.5 .6 1.5 .6M87.1 185.6h2.5"/>
<path d="M87.1 183.8h2M87.1 183.8l-.3 .2M89.1 186.8v.1M89.1 186.8h.5M89.1 186.9l8.9 .2M89.1 183.7v.1M89.1 183.7h2.1M89.1 183.8h2M89.6 185.6v1.3M89.6 184.2v1.4M89.6 184.2v2.7M89.6 184.2h1.5"/>
<path d="M91.1 185.9h.1M91.1 183.8v3M91.1 186.8l-1.5 .1M91.2 185.9v1.1l-.1-.2M91.2 183.7l-.1 .1M91.2 183.7v2.2M91.2 185.9l6.8 .2M98 186.1v1M98 187.1l.2 .2M98.2 187.3h4.5M103 186.3h-5v.8M103 186.3v.8"/>
<path d="M103 186.9h5.5M103 187.1l-.3 .2M103 187h5.5M108.5 186.8h195M108.5 180.8h195M108.5 180.3h195M120 198.7l1 .3-1 .2zM121 199l1-.3v.5zM142.6 189.6l-1.3 3.3M156.4 190h2.6M156.8 191l.9 1.6M157.7 190v2.6"/>
<path d="M158.7 191l-1 1.6M170 198.7l1 .3-1 .2zM171 199l1-.3v.5zM282.5 198.7l1 .3-1 .2zM283.1 184.6l.7 1.5M283.5 185.3h31.5M283.8 186.1l.7 .8-.4 .2zM283.8 186.1l4.9 9.9h27.7M293.9 198.3l-1.3 3.2M303.5 187.2h4.8M303.5 186.7h5M307 193.7h2.6"/>
<path d="M307.3 194.7l1 1.6M308.3 193.7v2.6M308.5 186.7l-.2 .5M309.3 194.7l-1 1.6M312.8 184.3h.5l-.2 1zM319.8 186.3h.5l-.3 1zM343.7 181.7h10.9M345.4 188.7h.5l-.2 .9zM345.7 181.7l.2 1h-.5zM354.6 181.7a4 4 0 0 1 4 4 4 4 0 0 1-4 3.9h-10.9M4 238.5h148.9v54.5M49.6 238.5v54.5"/>
<path d="M4 248.5h148.9M4 254.5h148.9M84 248.5v6M118.4 248.5v6M216 253h200M216 248h65M216 258h65M228.6 243v15M255.2 243v15M281 243v50M296 243v30M346 243v30"/>
<path d="M361 243v30M381 253v20M392 253v20M416 243h-200v50M4 260.5h148.9M4 266.4h148.9M4 273.4h148.9M95.6 278.9h1.6M95.6 277.3h1.6M96.4 276.5v1.6M216 278h65M216 273h200"/>
<path d="M216 263h165M216 268h65M231 263v15M256 263v15M311 273v20M393.4 260.5l9-2.5v10l-9-2.5zM4 280.7h148.9M4 287h148.9M84 287v6M118.4 287v6M270.4 287.3h1.3M270.4 286h1.3"/>
<path d="M271 285.3v1.3"/>
<circle cx="121" cy="35.5" r=".84"/>
<circle cx="133.5" cy="35.8" r="1.02"/>
<circle cx="133.5" cy="35.7" r=".83"/>
<circle cx="138.5" cy="35.7" r="1.72"/>
<circle cx="138.5" cy="35.8" r="1.67"/>
<circle cx="143.5" cy="35.7" r=".89"/>
<circle cx="143.5" cy="35.7" r=".74"/>
<circle cx="148.5" cy="35.7" r="1.72"/>
<circle cx="148.5" cy="35.7" r="1.67"/>
<circle cx="153.5" cy="35.8" r="1.02"/>
<circle cx="153.5" cy="35.7" r=".83"/>
<circle cx="171" cy="35.5" r=".84"/>
<circle cx="221" cy="35.5" r=".85"/>
<circle cx="271" cy="35.5" r=".84"/>
<circle cx="283.5" cy="35.5" r=".84"/>
<circle cx="110.6" cy="42" r="1.5"/>
<circle cx="110.6" cy="47" r="1.5"/>
<circle cx="110.6" cy="47" r="1.42"/>
<circle cx="110.6" cy="42" r="1.43"/>
<circle cx="121" cy="53.5" r=".86"/>
<circle cx="133.5" cy="53.2" r="1.02"/>
<circle cx="133.5" cy="53.2" r=".83"/>
<circle cx="138.5" cy="53.2" r="1.72"/>
<circle cx="138.5" cy="53.2" r="1.67"/>
<circle cx="141.2" cy="59.4" r="1.3"/>
<circle cx="141.2" cy="59.3" r="1.36"/>
<circle cx="143.5" cy="53.2" r=".89"/>
<circle cx="143.5" cy="53.2" r=".74"/>
<circle cx="144.7" cy="59.4" r="1.3"/>
<circle cx="144.7" cy="59.3" r="1.35"/>
<circle cx="148.5" cy="53.2" r="1.72"/>
<circle cx="148.5" cy="53.2" r="1.69"/>
<circle cx="153.5" cy="53.2" r="1.02"/>
<circle cx="153.5" cy="53.2" r=".83"/>
<circle cx="171" cy="53.5" r=".86"/>
<circle cx="221" cy="53.5" r=".87"/>
<circle cx="281.7" cy="59.3" r="1.36"/>
<circle cx="281.7" cy="59.4" r="1.3"/>
<circle cx="301.5" cy="42" r="1.5"/>
<circle cx="301.5" cy="47" r="1.43"/>
<circle cx="301.5" cy="47" r="1.51"/>
<circle cx="301.5" cy="42" r="1.44"/>
<circle cx="158.7" cy="64.7" r="1.15"/>
<circle cx="111" cy="98.1" r="1.43"/>
<circle cx="111" cy="98.1" r="1.51"/>
<circle cx="130" cy="92.7" r="1.35"/>
<circle cx="130" cy="92.7" r="1.51"/>
<circle cx="130" cy="92.7" r="1.31"/>
<circle cx="140" cy="88.5" r=".75"/>
<circle cx="140" cy="88.5" r=".83"/>
<circle cx="140" cy="88.5" r=".5"/>
<circle cx="142.2" cy="88.1" r="1.09"/>
<circle cx="142.2" cy="88.1" r="1.15"/>
<circle cx="144.7" cy="88.1" r="1.1"/>
<circle cx="144.7" cy="88.1" r="1.15"/>
<circle cx="156" cy="92.7" r="1.3"/>
<circle cx="156" cy="92.7" r="1.49"/>
<circle cx="270.5" cy="92.7" r="1.31"/>
<circle cx="270.5" cy="92.7" r="1.34"/>
<circle cx="270.5" cy="92.7" r="1.51"/>
<circle cx="281.4" cy="92.7" r="1.51"/>
<circle cx="281.5" cy="92.7" r="1.35"/>
<circle cx="281.5" cy="92.7" r="1.31"/>
<circle cx="301" cy="98.1" r="1.42"/>
<circle cx="301" cy="98.1" r="1.5"/>
<circle cx="350" cy="108.1" r="1.38"/>
<circle cx="350" cy="102.6" r="1.38"/>
<circle cx="350" cy="108.1" r="1.51"/>
<circle cx="350" cy="102.6" r="1.51"/>
<circle cx="350.1" cy="102.6" r="1.32"/>
<circle cx="350.1" cy="108.1" r="1.32"/>
<circle cx="353.4" cy="119.9" r="1.5"/>
<circle cx="366.5" cy="108.1" r="1.38"/>
<circle cx="366.5" cy="102.6" r="1.38"/>
<circle cx="366.5" cy="108.1" r="1.51"/>
<circle cx="366.5" cy="102.6" r="1.51"/>
<circle cx="366.6" cy="102.6" r="1.33"/>
<circle cx="366.6" cy="108.1" r="1.33"/>
<circle cx="367.1" cy="133.5" r="1.48"/>
<circle cx="121" cy="176.3" r=".99"/>
<circle cx="121" cy="167.3" r=".84"/>
<circle cx="129.7" cy="161.5" r=".63"/>
<circle cx="141.2" cy="161.5" r=".63"/>
<circle cx="144.7" cy="161.5" r=".62"/>
<circle cx="156.2" cy="161.5" r=".62"/>
<circle cx="171" cy="167.3" r=".84"/>
<circle cx="171" cy="176.3" r="1"/>
<circle cx="221" cy="167.3" r=".85"/>
<circle cx="270.2" cy="161.5" r=".63"/>
<circle cx="271" cy="167.3" r=".84"/>
<circle cx="281.7" cy="161.5" r=".63"/>
<circle cx="283.2" cy="176.3" r="3.7"/>
<circle cx="283.5" cy="167.3" r=".84"/>
<circle cx="121" cy="185.3" r=".85"/>
<circle cx="141.9" cy="191.2" r="1.15"/>
<circle cx="170.9" cy="185.3" r=".85"/>
<circle cx="221" cy="185.3" r=".86"/>
<circle cx="271" cy="185.3" r=".85"/>
<circle cx="283.4" cy="185.3" r=".85"/>
<circle cx="293.2" cy="199.9" r="1.14"/>
</g>
<path d="M412.4 262.3a2.5 2.5 0 0 0-4.1-1.1 2.5 2.5 0 0 0 1 4.2 2.5 2.5 0 0 0 3.2-2.9l-.1-.2" fill="none" stroke="#000" stroke-width=".3" stroke-dasharray="30.5 1.3 1.3 1.3" stroke-dashoffset="24.5" stroke-linecap="butt"/>
<path d="M414.8 261.5a5 5 0 0 0-8.3-2 5 5 0 0 0 2.2 8.3 5 5 0 0 0 6.2-6l-.1-.3" fill="none" stroke="#000" stroke-width=".3" stroke-dasharray="30.5 1.3 1.3 1.3" stroke-dashoffset="16.7" stroke-linecap="butt"/>
<path d="M282.2 176.3h-1M283.5 177.6v1M283.5 175.1v-1M284.7 176.3h1" fill="none" stroke="#000" stroke-width=".3" stroke-dasharray="30.5 1.3 1.3 1.3"/>
<path d="M358.3 98.5v6.5" fill="none" stroke="#000" stroke-width=".3" stroke-dasharray="30.5 1.3 1.3 1.3" stroke-dashoffset="29.1"/>
<path d="M410 255.7v14.9" fill="none" stroke="#000" stroke-width=".3" stroke-dasharray="30.5 1.3 1.3 1.3" stroke-dashoffset="25"/>
<path d="M403.4 263l12.6-.1" fill="none" stroke="#000" stroke-width=".3" stroke-dasharray="30.5 1.3 1.3 1.3" stroke-dashoffset="26.1"/>
<path d="M216 248v5" fill="none" stroke="#000" stroke-width=".3" stroke-dasharray="30.5 1.3 1.3 1.3" stroke-dashoffset="29.9"/>
<path d="M116 53.2v-17.5M143.5 53.2v-17.5M268.5 53.2v-17.5M296 53.2v-17.5" fill="none" stroke="#f00" stroke-width=".3" stroke-dasharray="30.5 1.3 1.3 1.3" stroke-dashoffset="23.6"/>
<g fill="#000">
<path d="M346.7 109.8l.4-.3 .4 1z"/>
<path d="M84.5 28l1 .3-1 .2zM116 28.3l1-.3v.5zM85.5 21.3l1-.3v.5zM142.5 21l1 .3-1 .2z"/>
<path d="M165 28l1 .3-1 .2zM121 28.3l1-.3v.5zM307.5 156.7l1 .2-1 .3zM283.5 156.9l1-.2v.5zM368.3 115.3l1 .3-1 .2zM358.3 115.6l1-.3v.5z"/>
<path d="M307.5 29.2l1 .3-1 .2zM296 29.5l1-.3v.5zM267.5 21l1 .3-1 .2zM143.5 21.3l1-.3v.5z"/>
<path d="M81.4 88.6l.3 1h-.6zM81.1 140.1h.6l-.3 1zM159.1 35.7l.2 1.1h-.5zM158.8 52.2h.5l-.2 1zM320 165.3l.3 1h-.5zM319.8 186.3h.5l-.3 1zM374.3 85.1l.3 1h-.5zM374.1 110.1h.5l-.3 1z"/>
<path d="M85.5 82.3l1-.2v.4zM307.5 82.1l1 .2-1 .2zM133.2 54.2l-.5 .9 .5 .1zM133.5 32.1l1-.3v.5zM152.5 31.8l1 .3-1 .2zM143.7 54.1v1l.5-.1zM121 199l1-.3v.5zM170 198.7l1 .3-1 .2zM171 199l1-.3v.5zM282.5 198.7l1 .3-1 .2zM121.5 177.2l.2 1 .5-.3zM283.8 186.1l.3 1 .4-.2zM85.5 156.9l1-.2v.5zM120 156.7l1 .2-1 .3zM85.5 199l1-.3v.5zM120 198.7l1 .3-1 .2zM347.5 115.6l.9-.3v.5zM357.3 115.3l1 .3-1 .2z"/>
<path d="M347.6 81.6l.9-.3v.5zM368.1 81.3l.9 .3-.9 .2z"/>
<path d="M121 156.9l1-.2v.5zM270 156.7l1 .2-1 .3z"/>
<path d="M271 156.9l1-.2v.5zM282.5 156.7l1 .2-1 .3z"/>
<path d="M313.1 167.3l.2 1h-.5zM312.8 184.3h.5l-.2 1z"/>
<path d="M354.6 179.6l1-.3v.6zM351.6 179.3l1 .3-1 .3z"/>
<path d="M345.7 181.7l.2 1h-.5zM345.4 188.7h.5l-.2 .9z"/>
</g>
<path d="M347.5 110.1v.5" fill="none" stroke="#f00" stroke-width=".3"/>
<g font-size="6.3">
<text x="282.1" y="250.3">名称</text>
<text x="347.1" y="250.3">图号</text>
<text x="282.1" y="260.3">材质</text>
<text x="347.1" y="260.3">质量</text>
<text x="383.3" y="262.1">视</text>
<text x="383.3" y="270">图</text>
<text x="282.1" y="270.3">版次</text>
<text x="347.1" y="270.3">比例</text>
</g>
<g font-size="4.9">
<text x="5.9" y="230.5">注意：1.行走平行度（正面+侧面），450行程内，≤±0.03mm，1000行程内，≤±0.05mm。</text>
<text x="14.6" y="236.4">2.本体形变，450行程内，≤±0.03mm，1000行程内，≤±0.05mm。</text>
<text x="16.9" y="245.5">型号规格</text>
<text x="78.9" y="245.5">GTH4-250-BM-M05-C4</text>
<text x="10.7" y="253.5">螺杆规格/型号</text>
<text x="61.8" y="253.5">1002</text>
<text x="96.3" y="253.5">1005</text>
<text x="16.9" y="259.5">有效行程</text>
<text x="97.5" y="259.5">250</text>
<text x="16.9" y="265.5">精度等级</text>
<text x="98.7" y="265.5">C7</text>
<text x="16.9" y="272">马达容量</text>
<text x="87.6" y="272">50W(无刹车)</text>
<text x="11.9" y="279.1">重复定位精度</text>
<text x="97.7" y="279.1">0.02</text>
<text x="4.5" y="285.9">感应开关方式及数量</text>
<text x="81.4" y="285.9">外挂型三只（C4）</text>
<text x="11.9" y="292.1">建议最快速度</text>
<text x="58.1" y="292.1">100MM/S</text>
<text x="92.5" y="292.1">250MM/S</text>
<text x="127" y="292">500MM/S</text>
</g>
<g font-size="4.2">
<text x="301.9" y="249.5">GTH4-250-BM-M05-C4</text>
<text x="259" y="267">2022/9/24</text>
</g>
<g font-size="4.1">
<text x="92.5" y="20.7">116 滑台原点</text>
<text x="192.9" y="20.7">250 有效行程</text>
<text x="87.2" y="27.7">61</text>
<text x="93.7" y="27.7">1 滑台极限位置</text>
<text x="145.3" y="27.7">90</text>
<text x="311.9" y="28.9">25</text>
<text x="320.5" y="28.9">1 滑台极限位置</text>
<text x="145.3" y="31.5">40</text>
<text x="158.5" y="32.3" transform="rotate(-90 158.5 32.3)">35</text>
<text x="104.4" y="66.2">4 x M4</text>
<text x="122.4" y="66.2">9.5</text>
<text x="148.6" y="66.2">2 x</text>
<text x="161.9" y="66.2">3 H7</text>
<text x="177.9" y="66.2">4.5</text>
<text x="196.2" y="81.7">446</text>
<text x="356.2" y="81">43</text>
<text x="373.8" y="98.9" transform="rotate(-90 373.8 98.9)">52</text>
<text x="331.5" y="104.8">基准面</text>
<text x="80.8" y="116.4" transform="rotate(-90 80.8 116.4)">105</text>
<text x="333.7" y="115">21.70</text>
<text x="374.2" y="115">22</text>
<text x="99.3" y="156.3">71</text>
<text x="180.7" y="156.3">3*100</text>
<text x="276.1" y="156.3">25</text>
<text x="293.7" y="156.3">50</text>
<text x="350.7" y="158.5">II</text>
<text x="347.7" y="163.7">2 : 1</text>
<text x="288" y="177.8">II</text>
<text x="312.5" y="176.9" transform="rotate(-90 312.5 176.9)">36</text>
<text x="319.5" y="176.9" transform="rotate(-90 319.5 176.9)">44</text>
<text x="345.1" y="178.8" transform="rotate(-90 345.1 178.8)">0</text>
<text x="357.7" y="179">1</text>
<text x="341" y="180.8" transform="rotate(-90 341 180.8)">+0.012</text>
<text x="345.1" y="184.9" transform="rotate(-90 345.1 184.9)">4</text>
<text x="131.8" y="192.7">2 x</text>
<text x="145.1" y="192.7">4 H7</text>
<text x="161.1" y="192.7">4</text>
<text x="290.3" y="196.4">10 x M4</text>
<text x="311.6" y="196.4">10</text>
<text x="99.3" y="198.4">71</text>
<text x="141.5" y="198.4">100</text>
<text x="232.5" y="198.4">225</text>
<text x="296.4" y="201.4">3.40 贯穿</text>
<text x="221.3" y="247.4">1</text>
<text x="131.6" y="253.2">1010</text>
<text x="218.2" y="257.4">序号</text>
<text x="221.3" y="252.4">2</text>
<text x="230.7" y="257.4">修 订 版 次</text>
<text x="255.9" y="257.4">设计变更编号</text>
<text x="225" y="262.4">设</text>
<text x="238.8" y="262.4">计</text>
<text x="252.5" y="262.4">变</text>
<text x="266.2" y="262.4">更</text>
<text x="218.4" y="267.4">设 计</text>
<text x="367.9" y="269.9">1:2</text>
<text x="218.4" y="272.4">校 核</text>
<text x="218.4" y="277.4">批 准</text>
<text x="218.9" y="282.9">技术要求：</text>
<text x="229.2" y="287.4">1、未标注公差全部 0.1</text>
<text x="229.1" y="291.9">2、未标注倒角全部C0.3</text>
</g>
</svg>
